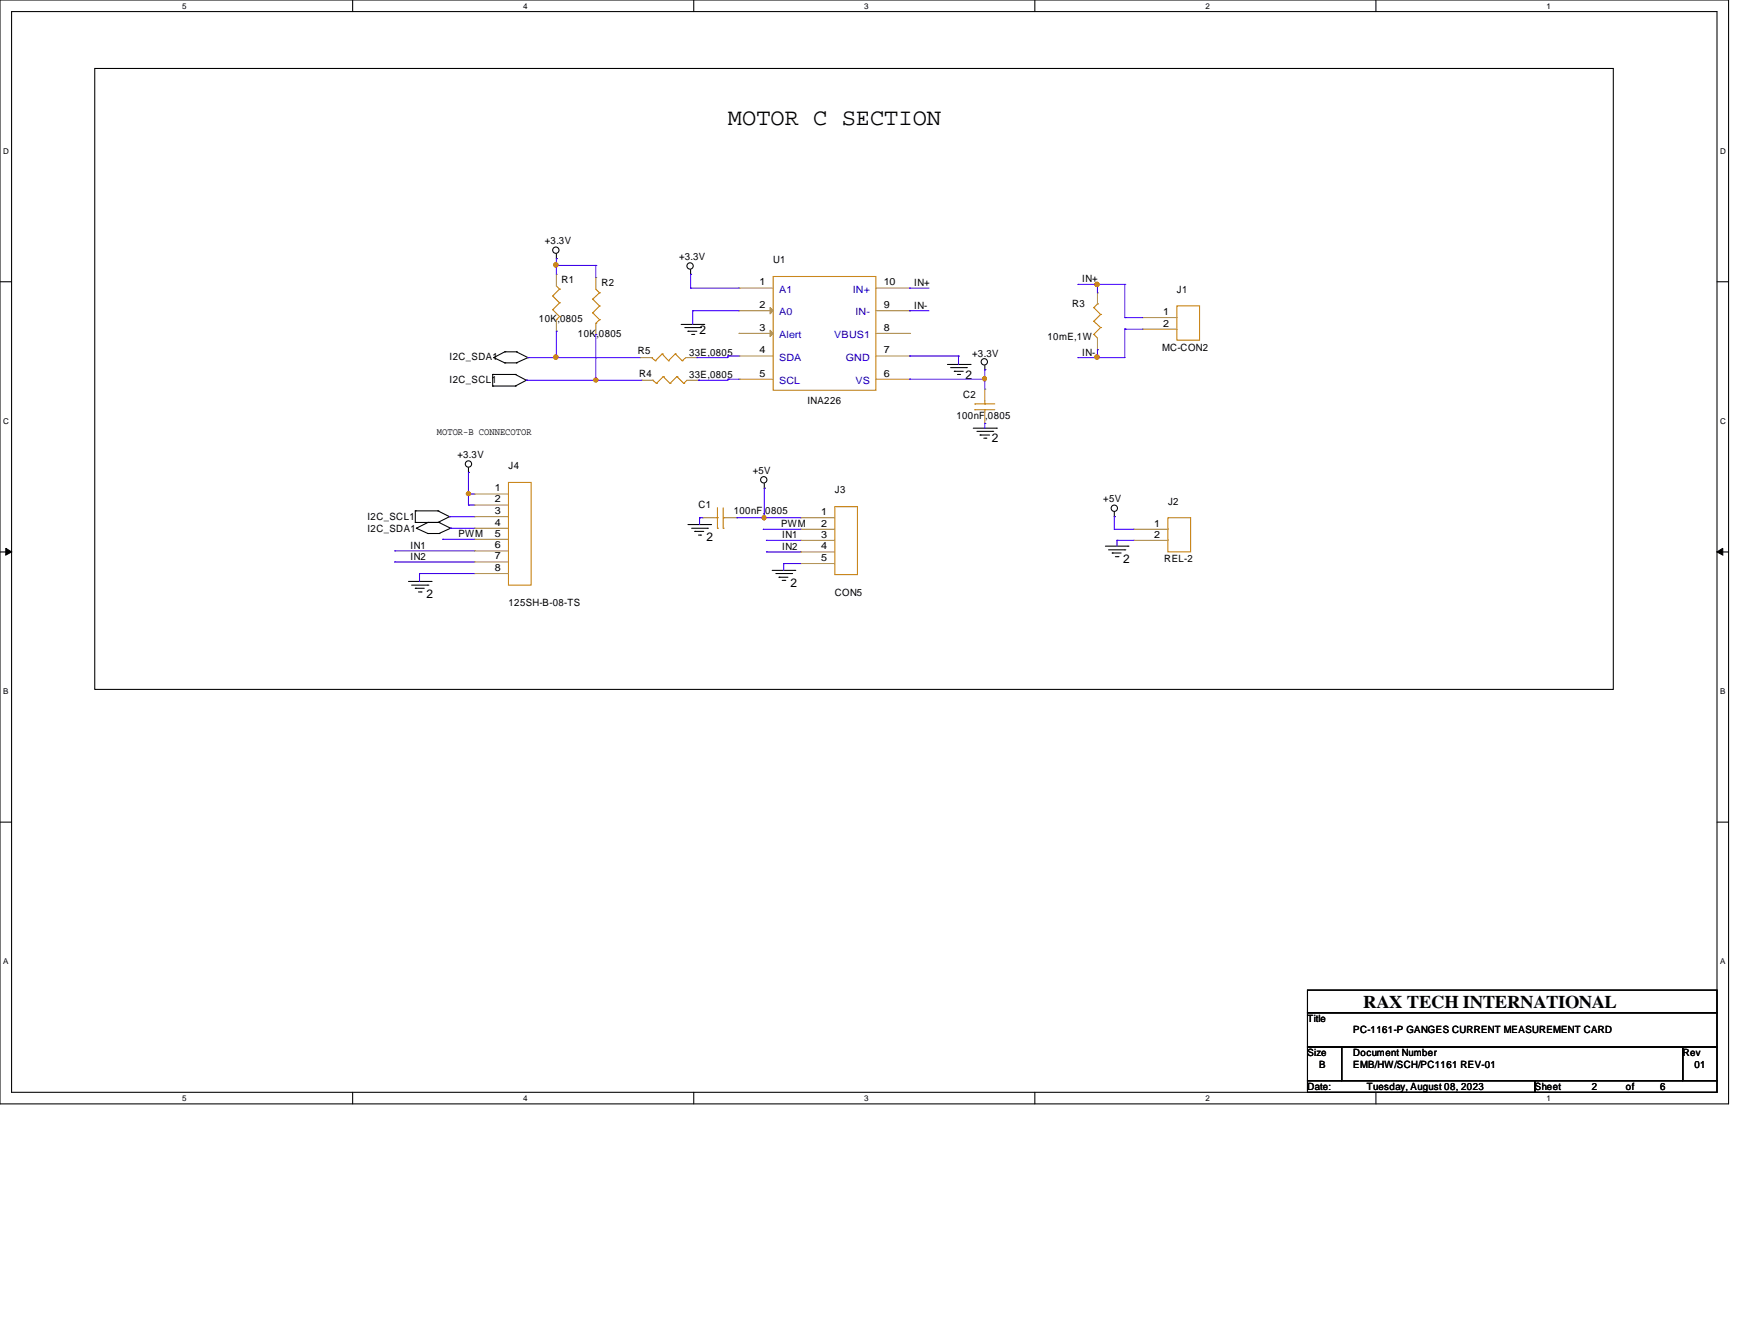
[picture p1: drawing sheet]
<svg xmlns="http://www.w3.org/2000/svg" width="279mm" height="216mm" viewBox="0 0 279 216" stroke-linecap="round" stroke-linejoin="round" font-family="sans-serif">
<path d="M0 0h278v177.5h-278zM1.9 1.9h274.3v173.7h-274.3z" fill="none" stroke="#000" stroke-width=".17"/>
<g fill="#fff">
<path d="M29.3 .3h.6v1.3h-.6z"/>
<path d="M29.3 175.9h.6v1.3h-.6z"/>
</g>
<path d="M56.7 0v1.9M56.7 175.6v1.9" fill="none" stroke="#000" stroke-width=".17"/>
<g fill="#fff">
<path d="M84.2 .3h.6v1.3h-.6z"/>
<path d="M84.2 175.9h.6v1.3h-.6z"/>
</g>
<path d="M111.6 0v1.9M111.6 175.6v1.9" fill="none" stroke="#000" stroke-width=".17"/>
<g fill="#fff">
<path d="M139 .3h.6v1.3h-.6z"/>
<path d="M139 175.9h.6v1.3h-.6z"/>
</g>
<path d="M166.5 0v1.9M166.5 175.6v1.9" fill="none" stroke="#000" stroke-width=".17"/>
<g fill="#fff">
<path d="M193.9 .3h.6v1.3h-.6z"/>
<path d="M193.9 175.9h.6v1.3h-.6z"/>
</g>
<path d="M221.3 0v1.9M221.3 175.6v1.9" fill="none" stroke="#000" stroke-width=".17"/>
<g fill="#fff">
<path d="M248.8 .3h.5v1.3h-.5z"/>
<path d="M248.8 175.9h.5v1.3h-.5z"/>
<path d="M.5 23.5h.9v1.4h-.9z"/>
<path d="M276.7 23.5h.8v1.4h-.8z"/>
<path d="M.5 67h.9v1.3h-.9z"/>
<path d="M276.7 67h.8v1.3h-.8z"/>
</g>
<path d="M0 45.3h1.9M276.2 45.3h1.8" fill="none" stroke="#000" stroke-width=".17"/>
<g fill="#fff">
<path d="M.5 110.4h.8v1.4h-.8z"/>
<path d="M276.7 110.4h.8v1.4h-.8z"/>
</g>
<path d="M0 88.7h1.9M276.2 88.7h1.8" fill="none" stroke="#000" stroke-width=".17"/>
<path d="M.9 88.1l1 .6-1 .5zM276.2 88.7l.9-.6v1.1z" fill="#000" stroke="#000" stroke-width=".16"/>
<g fill="#fff">
<path d="M.5 153.8h.7v1.4h-.7z"/>
<path d="M276.7 153.8h.7v1.4h-.7z"/>
</g>
<g fill="none" stroke="#000" stroke-width=".17">
<path d="M15.2 11h244.3v99.8h-244.3zM79.4 57.5h.1M79.4 57.5l1.8 .8M81.2 56.6h.1M81.2 58.3h.1M81.2 56.6h1.9M81.2 56.6l-1.8 .9M81.2 58.3h1.9M83.1 56.6h.1M83.1 58.3h.1M83.1 56.6l1.8 .9M84.9 57.5h.1"/>
<path d="M84.9 57.5l-1.8 .8M89.5 41.6h.1M89.5 40.8v.8M109.6 52.2h3.6M110.2 52.7h2.5M110.7 53.3h.1M110.7 53.3h1.4M111.1 44.1h.1M111.1 43.3v.8M111.3 53.8h.3M111.6 53.8h.1M112.7 52.7h.1"/>
<path d="M113.2 52.2h.1M152.4 58.6h3.6M152.9 59.1h2.5M153.5 59.7h.1M153.5 59.7h1.4M155.4 59.1h.1M156 58.6h.1M158.4 59.4h.1M158.4 58.8v.6M75.4 75.9h.1M75.4 75.2v.7M79.2 62.1h.1"/>
<path d="M79.2 60.2h.1M79.2 62.1h3.7M79.2 60.2v1.9M79.2 60.2h3.7M82.9 62.1h.1M82.9 60.2h.1M82.9 60.2l1.8 .9M84.7 61.1h.1M84.7 61.1l-1.8 1M122.9 78.5h.1M122.9 77.7v.8M154 60.2h.3"/>
<path d="M154.3 60.2h.1M156.5 68.8h3.8M157.1 69.3h2.6M157.6 69.9h.1M157.6 69.9h1.6M158.2 70.4h.4M158.6 70.4h.1M159.7 69.3h.1M160.3 68.8h.1M65.7 93.5h3.6M66.2 94.1h2.6M66.8 84h.1"/>
<path d="M66.8 82.1h.1M66.8 94.6h.1M66.8 84h3.8M66.8 82.1v1.9M66.8 82.1h3.6M66.8 94.6h1.4M67 84.9h.1M67 84.9l1.8 .9M67.3 95.2h.4M67.7 95.2h.1M68.8 84h.1M68.8 85.8h.1"/>
<path d="M68.8 94.1h.1M68.8 84l-1.8 .9M68.8 85.8h1.8M69.3 93.5h.1M70.4 84h.1M70.4 82.1h.1M70.4 82.1l1.9 1M70.6 84h.1M70.6 85.8h.1M70.6 84l1.9 .9M72.3 83.1h.1M72.3 83.1l-1.9 .9"/>
<path d="M72.5 84.9h.1M72.5 84.9l-1.9 .9M110.7 84.3h3.6M111.3 84.9h2.5M111.8 85.4h.1M111.8 85.4h1.4M112.4 86h.3M112.7 86h.1M113.8 84.9h.1M114.3 84.3h.1M124.2 91.7h3.6M124.8 92.2h2.5"/>
<path d="M125.3 92.8h.1M125.3 92.8h1.4M125.8 93.3h.4M126.2 93.3h.1M127.3 92.2h.1M127.8 91.7h.1M177.8 87.8h3.6M178.3 88.4h2.6M178.9 88.9h.1M178.9 88.9h1.4M179.2 83.1h.1M179.2 82.3v.8"/>
<path d="M179.4 89.5h.4M179.8 89.5h.1M180.9 88.4h.1M181.4 87.8h.1M0 132.2h1.9M276.2 132.2h1.8M210.3 159.2h65.9v3.6h-65.9zM210.3 162.8h65.9v5.5h-65.9zM210.3 168.3h5.5v5.4h-5.5zM210.3 173.7h36.6v1.9h-36.6zM215.8 168.3h54.9v5.4h-54.9zM246.9 173.7h29.3v1.9h-29.3z"/>
<path d="M270.7 168.3h5.5v5.4h-5.5z"/>
<circle cx="89.4" cy="40.2" r=".51"/>
<circle cx="111" cy="42.8" r=".51"/>
<circle cx="158.3" cy="58.2" r=".51"/>
<circle cx="75.4" cy="74.6" r=".51"/>
<circle cx="122.9" cy="77.1" r=".51"/>
<circle cx="179.2" cy="81.7" r=".51"/>
</g>
<g fill="none" stroke="#cc8006" stroke-width=".17">
<path d="M88.9 47.6h.1M88.9 49.8h.1M88.9 47.6l1.1 1.1M88.9 49.8l1.1 1.1M89.5 51.4h.1M89.5 46l.5 .5M90 46.5h.1M90 48.7h.1M90 50.9h.1M90 46.5l-1.1 1.1M90 48.7l-1.1 1.1M90 50.9l-.5 .5"/>
<path d="M95.3 48.1h.1M95.3 50.3h.1M95.3 48.1l1.1 1.1M95.3 50.3l1.1 1.1M95.8 52h.1M95.8 46.5l.6 .6M96.4 47.1h.1M96.4 49.2h.1M96.4 51.4h.1M96.4 47.1l-1.1 1M96.4 49.2l-1.1 1.1M96.4 51.4l-.6 .6"/>
<path d="M104.8 57.5h.1M104.8 57.5l.6 .5M105.4 58h.1M106.5 56.9h.1M106.5 56.9l1 1.1M106.5 56.9l-1.1 1.1M107.5 58h.1M108.6 56.9h.1M108.6 56.9l1.1 1.1M108.6 56.9l-1.1 1.1M109.7 58h.1M110.3 57.5l-.6 .5"/>
<path d="M124.4 44.4h16.5v18.3h-16.5zM175.9 53.8h.1M175.9 51.6h.1M175.9 49.4h.1M175.9 53.8l.6 .6M175.9 51.6l1.1 1.1M175.9 49.4l1.1 1.1M176.5 48.9h.1M176.5 48.9l-.6 .5M177 52.7h.1M177 50.5h.1M177 52.7l-1.1 1.1"/>
<path d="M177 50.5l-1.1 1.1M189.3 49.2h3.7v5.5h-3.7zM81.8 77.6h3.6v16.5h-3.6zM105 61.1h.1M105 61.1l.6 .5M105.6 61.6h.1M106.7 60.5h.1M106.7 60.5l1.1 1.1M106.7 60.5l-1.1 1.1M107.8 61.6h.1M108.9 60.5h.1M108.9 60.5l1.1 1.1"/>
<path d="M108.9 60.5l-1.1 1.1M110 61.6h.1M110.5 61.1l-.5 .5M156.8 64.9h.1M156.8 65.9h.1M156.8 64.9h3.2M156.8 65.9h3.2M158.4 65.9h.1M158.4 64.9h.1M158.4 64.4v.5M158.4 65.9v.3M114.9 83.2h.5"/>
<path d="M115.4 84.9h.1M115.4 83.2h.1M115.4 81.6v3.3M116.3 83.2h.1M116.3 84.9h.1M116.3 83.2h.4M116.3 81.6v3.3M134.3 81.4h3.6v11h-3.6zM187.9 83.2h3.6v5.5h-3.6z"/>
</g>
<g fill="none" stroke="#a84" stroke-width=".17">
<path d="M89.5 44.1h.1M89.5 53.3h.1M89.5 44.1v1.9M89.5 51.4v1.9M95.8 44.6h.1M95.8 53.8h.1M95.8 44.6v1.9M95.8 52v1.8M103 57.5h.1M103 57.5h1.8M110.3 57.5h1.8M112.1 57.5h.1"/>
<path d="M118.9 50h.1M118.9 53.6h.1M118.9 57.2h.1M118.9 46.3h.1M118.9 57.2h5.5M118.9 50h5.5M118.9 53.6h5.5M118.9 46.3h5.5M140.9 57.2h5.4M140.9 50h5.4M140.9 53.6h5.4M140.9 46.3h5.4"/>
<path d="M146.3 57.2h.1M146.3 53.6h.1M146.3 50h.1M146.3 46.3h.1M176.5 56.2h.1M176.5 47.1h.1M176.5 47.1v1.8M176.5 54.4v1.8M183.8 51.1h.1M183.8 52.9h.1M183.8 51.1h5.5M183.8 52.9h5.5"/>
<path d="M76.3 79.4h.1M76.3 79.4h5.5M103.2 61.1h.1M103.2 61.1h1.8M110.5 61.1h1.9M112.4 61.1h.1M118.9 61h.1M118.9 61h5.5M140.9 61h5.4M146.3 61h.1M158.4 68.1h.1M158.4 62.6h.1"/>
<path d="M158.4 62.6v1.8M158.4 66.2v1.9M76.3 81.2h.1M76.3 83.1h.1M76.3 84.9h.1M76.3 86.7h.1M76.3 88.6h.1M76.3 90.3h.1M76.3 92.2h.1M76.3 81.2h5.5M76.3 83.1h5.5M76.3 84.9h5.5"/>
<path d="M76.3 86.7h5.5M76.3 88.6h5.5M76.3 90.3h5.5M76.3 92.2h5.5M113 83.2h.1M113 83.2h1.9M116.7 83.2h1.8M118.5 83.2h.1M128.8 83.2h.1M128.8 85.1h.1M128.8 86.9h.1M128.8 88.7h.1"/>
<path d="M128.8 90.6h.1M128.8 83.2h5.5M128.8 85.1h5.5M128.8 86.9h5.5M128.8 88.7h5.5M128.8 90.6h5.5M182.4 85.1h.1M182.4 86.9h.1M182.4 85.1h5.5M182.4 86.9h5.5"/>
</g>
<g fill="#a84" stroke="#a84" stroke-width=".17">
<path d="M123.9 49.4l.5 .6-.5 .5z"/>
<path d="M123.9 53.1l.5 .5-.5 .5z"/>
</g>
<g fill="none" stroke="#4200ff" stroke-width=".17">
<path d="M84.9 57.5h.1M84.9 57.5h18.1M89.5 41.6h.1M89.5 53.3h.1M89.5 57.5h.1M89.5 42.7h.1M89.5 41.6v2.5M89.5 53.3v4.2M89.5 42.7h6.3M95.8 53.8h.1M95.8 42.7h.1M95.8 42.7v1.9"/>
<path d="M95.8 53.8v7.3M111.1 46.3h.1M111.1 44.1h.1M111.1 46.3h7.8M111.1 44.1v2.2M111.4 50h.1M111.4 50v2.2M111.4 50h7.5M112.1 57.5h.1M117.1 57.2h.1M117.1 57.2h1.8M117.1 57.2v.3h-5"/>
<path d="M146.3 57.2h.1M146.3 46.3h.1M146.3 50h.1M146.3 57.2h7.9M146.3 50h3.1M146.3 46.3h3.1M154.2 57.2h.1M154.2 57.2v1.4M158.4 59.4h.1M158.4 59.4v3.2M173.4 45.7h.1M173.4 57.5h.1"/>
<path d="M173.4 45.7h7.5M176.5 45.7h.1M176.5 57.5h.1M176.5 56.2h.1M176.5 45.7v1.4M176.5 56.2v1.3M180.9 51.1h.1M180.9 45.7h.1M180.9 52.9h.1M180.9 52.9v4.6h-7.5M180.9 51.1h2.9M180.9 45.7v5.4"/>
<path d="M180.9 52.9h2.9M75.4 75.9h.1M75.4 79.4h.1M75.4 75.9v5.3M75.4 79.4h.9M84.7 61.1h.1M84.7 61.1h18.5M95.8 61.1h.1M112.4 61.1h.1M117.1 61h.1M117.1 61h1.8M117.1 61v.1h-4.7"/>
<path d="M122.9 78.5h.1M122.9 78.5v4.7M146.3 61h.1M146.3 61h12.1M158.4 61h.1M158.4 68.1h.1M158.4 68.1v.7M63.5 88.6h.1M63.5 90.3h.1M63.5 88.6h12.8M63.5 90.3h12.8M67.5 92.2h.1"/>
<path d="M67.5 92.2h8.8M67.5 92.2v1.3M71.2 86.7h.1M71.2 86.7h5.1M72.3 83.1h.1M72.3 83.1h4M72.5 84.9h.1M72.5 84.9h3.8M75.4 81.2h.1M75.4 81.2h.9M112.5 83.2h.1M112.5 83.2h.5"/>
<path d="M112.5 83.2v1.1M118.5 83.2h.1M118.5 83.2h10.3M122.8 85.1h.1M122.8 85.1h6M122.9 83.2h.1M123.3 86.9h.1M123.3 88.7h.1M123.3 86.9h5.5M123.3 88.7h5.5M126.1 90.6h.1M126.1 90.6v1.1"/>
<path d="M126.1 90.6h2.7M179.2 83.1h.1M179.2 85.1h.1M179.2 85.1h3.2M179.2 83.1v2M179.7 86.9h.1M179.7 86.9h2.7M179.7 86.9v.9"/>
</g>
<g fill="#f00" stroke="#f00" stroke-width=".17">
<circle cx="158.3" cy="60.9" r=".32"/>
<circle cx="176.4" cy="45.7" r=".34"/>
<circle cx="176.4" cy="57.4" r=".34"/>
<circle cx="122.9" cy="83.2" r=".32"/>
<circle cx="89.4" cy="57.4" r=".34"/>
<circle cx="95.9" cy="61.1" r=".32"/>
<circle cx="89.4" cy="42.6" r=".34"/>
<circle cx="75.4" cy="79.4" r=".32"/>
</g>
<text font-size="3.8" x="117.1" y="20.2">MOTOR C SECTION</text>
<text font-size="2.9" x="219.3" y="162">RAX TECH INTERNATIONAL</text>
<g font-size="1.9">
<text x="112.5" y="53.8">2</text>
<text x="155.3" y="60.9">2</text>
<text x="159.5" y="71.1">2</text>
<text x="113.6" y="87">2</text>
<text x="127.2" y="94.3">2</text>
<text x="180.7" y="90.5">2</text>
<text x="68.6" y="96.2">2</text>
</g>
<g font-size="1.6">
<text x="87.6" y="39.2">+3.3V</text>
<text x="109.2" y="41.8">+3.3V</text>
<text x="90.3" y="45.5">R1</text>
<text x="96.8" y="46">R2</text>
<text x="122.2" y="45.9">1</text>
<text x="124.4" y="42.3">U1</text>
<text x="142.2" y="45.9">10</text>
<text x="147.1" y="46">IN+</text>
<text x="174.1" y="45.4">IN+</text>
<text x="189.3" y="47.1">J1</text>
<text x="86.7" y="51.8">10K,0805</text>
<text x="122.2" y="49.5">2</text>
<text x="122.2" y="53.2">3</text>
<text x="142.2" y="53.2">8</text>
<text x="142.2" y="49.5">9</text>
<text x="147.1" y="49.6">IN-</text>
<text x="172.5" y="49.3">R3</text>
<text x="187.1" y="50.6">1</text>
<text x="187.1" y="52.5">2</text>
<text x="72.3" y="57.9">I2C_SDA1</text>
<text x="93" y="54.2">10K,0805</text>
<text x="102.6" y="57">R5</text>
<text x="110.8" y="57.2">33E,0805</text>
<text x="122.2" y="56.8">4</text>
<text x="142.2" y="56.8">7</text>
<text x="156.4" y="57.3">+3.3V</text>
<text x="168.5" y="54.6">10mE,1W</text>
<text x="174.1" y="57.2">IN-</text>
<text x="186.9" y="56.4">MC-CON2</text>
<text x="72.3" y="61.6">I2C_SCL1</text>
<text x="102.8" y="60.6">R4</text>
<text x="110.8" y="60.8">33E,0805</text>
<text x="122.2" y="60.5">5</text>
<text x="129.9" y="65">INA226</text>
<text x="142.2" y="60.5">6</text>
<text x="154.9" y="63.9">C2</text>
<text x="70.3" y="69.9">MOTOR-B CONNECOTOR</text>
<text x="153.8" y="67.4">100nF,0805</text>
<text x="73.6" y="73.6">+3.3V</text>
<text x="81.8" y="75.4">J4</text>
<text x="121.1" y="76.2">+5V</text>
<text x="59.1" y="83.7">I2C_SCL1</text>
<text x="79.6" y="79">1</text>
<text x="79.6" y="80.8">2</text>
<text x="79.6" y="82.6">3</text>
<text x="112.4" y="81.6">C1</text>
<text x="118" y="82.5">100nF,0805</text>
<text x="132.1" y="82.8">1</text>
<text x="134.3" y="79.2">J3</text>
<text x="177.5" y="80.8">+5V</text>
<text x="187.9" y="81.1">J2</text>
<text x="59.1" y="85.5">I2C_SDA1</text>
<text x="66" y="88.2">IN1</text>
<text x="73.7" y="86.4">PWM</text>
<text x="79.6" y="84.5">4</text>
<text x="79.6" y="86.3">5</text>
<text x="79.6" y="88.1">6</text>
<text x="79.6" y="89.9">7</text>
<text x="125.6" y="84.8">PWM</text>
<text x="125.8" y="86.5">IN1</text>
<text x="125.8" y="88.4">IN2</text>
<text x="132.1" y="84.7">2</text>
<text x="132.1" y="86.4">3</text>
<text x="132.1" y="88.3">4</text>
<text x="185.7" y="84.7">1</text>
<text x="185.7" y="86.4">2</text>
<text x="66" y="90">IN2</text>
<text x="79.6" y="91.8">8</text>
<text x="132.1" y="90.2">5</text>
<text x="134.3" y="95.8">CON5</text>
<text x="187.3" y="90.4">REL-2</text>
<text x="81.8" y="97.4">125SH-B-08-TS</text>
<text x="210.3" y="164.3">Title</text>
<text x="217.7" y="166.1">PC-1161-P GANGES CURRENT MEASUREMENT CARD</text>
<text x="210.3" y="169.8">Size</text>
<text x="212.2" y="171.6">B</text>
<text x="217.7" y="169.8">Document Number</text>
<text x="217.7" y="171.6">EMB/HW/SCH/PC1161 REV-01</text>
<text x="270.7" y="169.8">Rev</text>
<text x="272.5" y="171.6">01</text>
<text x="210.3" y="175.3">Date:</text>
<text x="219.9" y="175.3">Tuesday, August 08, 2023</text>
<text x="246.9" y="175.3">Sheet</text>
<text x="256" y="175.3">2</text>
<text x="261.5" y="175.3">of</text>
<text x="267" y="175.3">6</text>
</g>
<g font-size="1.6" fill="#00c">
<text x="125.3" y="47.1">A1</text>
<text x="137.2" y="47.1">IN+</text>
<text x="125.3" y="50.7">A0</text>
<text x="137.6" y="50.7">IN-</text>
<text x="125.3" y="54.4">Alert</text>
<text x="125.3" y="58">SDA</text>
<text x="134.2" y="54.4">VBUS1</text>
<text x="136.1" y="58">GND</text>
<text x="125.3" y="61.7">SCL</text>
<text x="137.6" y="61.7">VS</text>
</g>
<g font-size="1.3">
<text x="29.3" y="1.4">5</text>
<text x="84.2" y="1.4">4</text>
<text x="139" y="1.4">3</text>
<text x="193.9" y="1.4">2</text>
<text x="248.8" y="1.4">1</text>
<text x=".5" y="24.7">D</text>
<text x="276.7" y="24.7">D</text>
<text x=".5" y="68.2">C</text>
<text x="276.7" y="68.2">C</text>
<text x=".5" y="111.6">B</text>
<text x="276.7" y="111.6">B</text>
<text x=".5" y="155">A</text>
<text x="276.7" y="155">A</text>
<text x="29.3" y="177">5</text>
<text x="84.2" y="177">4</text>
<text x="139" y="177">3</text>
<text x="193.9" y="177">2</text>
<text x="248.8" y="177">1</text>
</g>
</svg>
